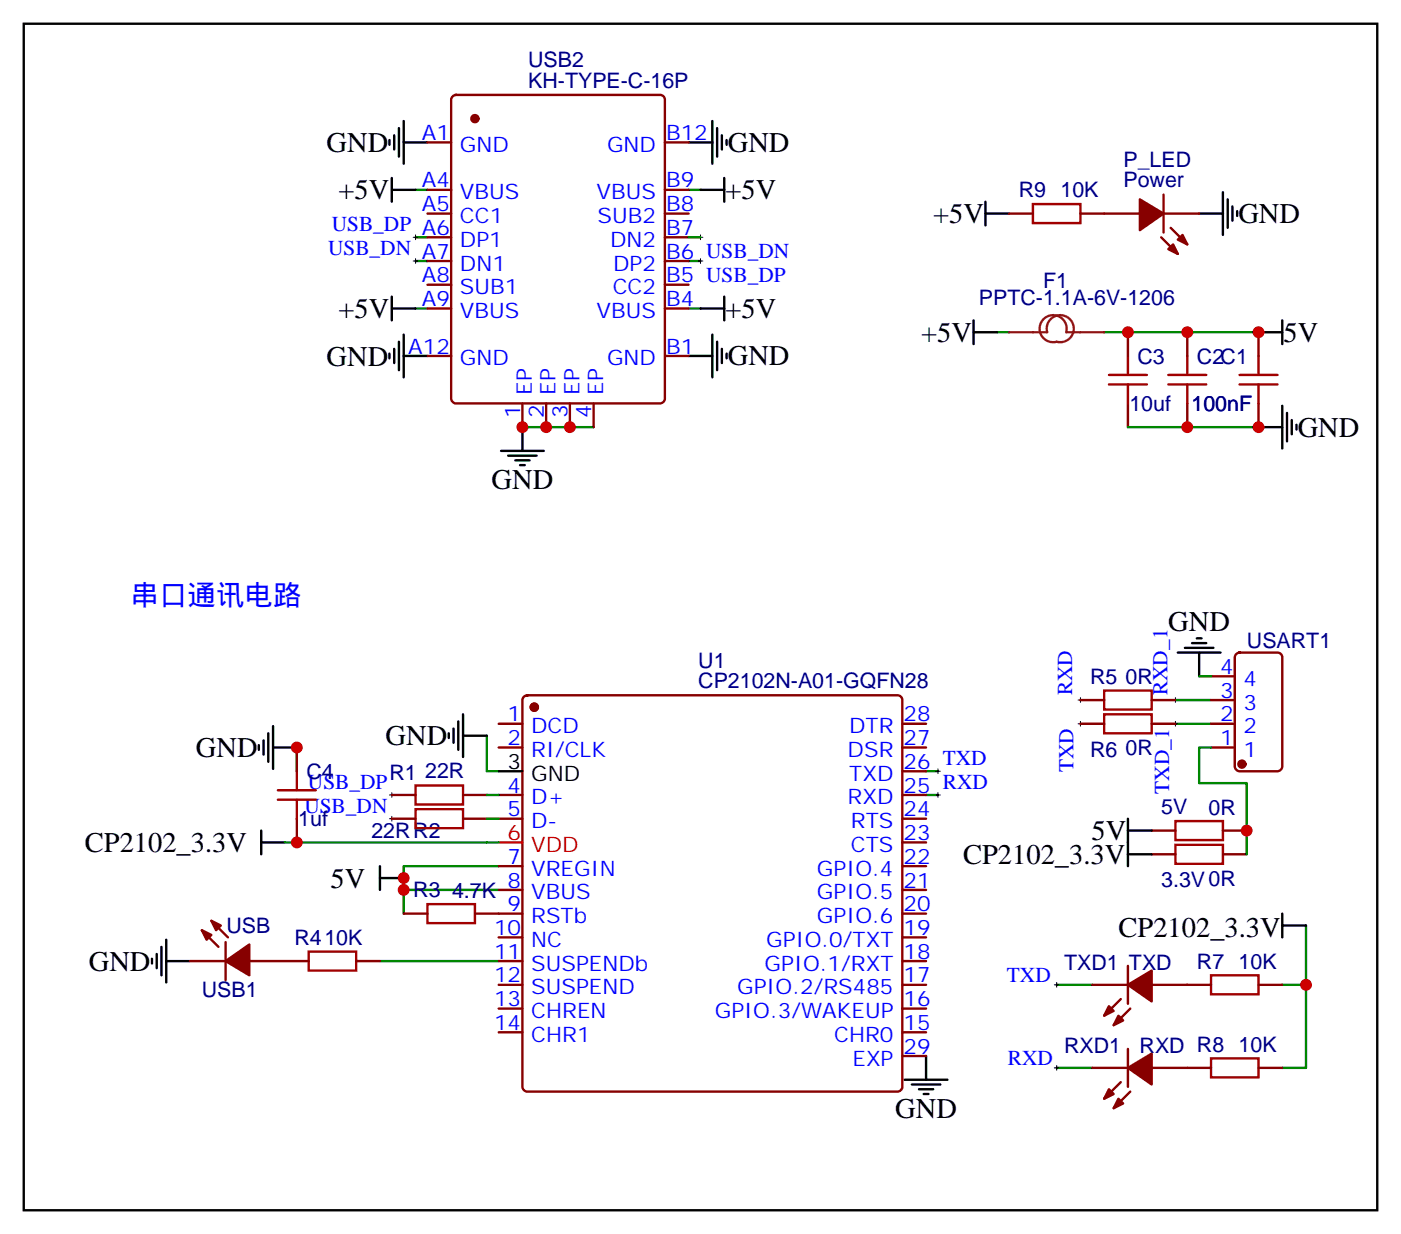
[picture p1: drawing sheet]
<svg xmlns="http://www.w3.org/2000/svg" width="208mm" height="183mm" viewBox="0 0 208 183" stroke-linecap="round" stroke-linejoin="round" font-family="sans-serif">
<g fill="none" stroke="#000" stroke-width=".35">
<path d="M3.5 3.5h201.1v176.4h-201.1zM59.3 19.1v4.2M60 18v6.3M105.8 18v6.3M106.5 19.1v4.2M57.9 20.8v.7M58.2 28.2h3.5M58.2 26.5v3.5M58.6 20.1v2.1M60 21.2h3.5M102.3 21.2h3.5M104.1 28.2h3.5"/>
<path d="M107.2 20.1v2.1M107.6 26.5v3.5M107.9 20.8v.7M146.4 31.8h3.5M146.4 30v3.5M178.2 31.8h3.5M181.7 28.6v6.3M182.4 29.6v4.3M183.1 30.7v2.1M183.8 31.4v.7M57.9 52.6v.7M58.2 45.9h3.5"/>
<path d="M58.2 44.1v3.5M58.6 51.9v2.1M59.3 50.8v4.2M60 52.9h3.5M60 49.7v6.4M102.3 52.9h3.5M104.1 45.9h3.5M105.8 49.7v6.4M106.5 50.8v4.2M107.2 51.9v2.1M107.6 44.1v3.5M107.9 52.6v.7"/>
<path d="M144.6 49.4h3.6M144.6 47.6v3.6M187 49.4h3.5M190.5 47.6v3.6M74.4 67h6.4M75.5 67.7h4.2M76.6 68.4h2.1M77.3 69.1h.7M77.6 63.5v3.5M187 63.5h3.5M190.5 60.3v6.4M191.2 61.4v4.2"/>
<path d="M191.9 62.4v2.2M192.6 63.1v.8M175 97h6.3M176 96.3h4.3M177.1 95.6h2.1M177.8 94.9h.7M178.2 97v3.5M38.5 110.8v.7M39.2 110.1v2.1M39.9 109v4.2M40.6 111.1h3.5M40.6 107.9v6.4"/>
<path d="M66.7 109v.7M67.4 108.3v2.1M68.1 107.2v4.3M68.8 109.4h3.5M68.8 106.2v6.3M74.1 114.7h3.5M24.7 139.7v6.3M38.8 125.2h3.5M38.8 123.5v3.5M56.4 130.5h3.6M56.4 128.8v3.5M167.6 123.5h3.5"/>
<path d="M167.6 121.7v7.1M167.6 127h3.5M190.5 137.6h3.5M190.5 135.8v3.5M22.6 142.5v.7M23.3 141.8v2.1M24 140.8v4.2M24.7 142.9h3.5M137.6 157v3.5M134.4 160.5h6.4M135.5 161.2h4.2M136.5 161.9h2.1"/>
<path d="M137.2 162.6h.7"/>
</g>
<g fill="none" stroke="#000" stroke-width=".15">
<path d="M61.4 38.8h.7M61.4 35.3h.7M61.7 34.9v.7M61.7 38.5v.7M103.7 38.8h.7M103.7 35.3h.7M104.1 34.9v.7M104.1 38.5v.7M57.9 118.2h.7M58.2 117.8v.7M139 118.2h.7M139 114.7h.7"/>
<path d="M139.3 114.3v.7M139.3 117.8v.7M160.2 107.6h.7M160.2 104.1h.7M160.5 103.7v.7M160.5 107.2v.7M174.3 107.6h.7M174.3 104.1h.7M174.6 103.7v.7M174.6 107.2v.7M57.9 121.7h.7M58.2 121.4v.7"/>
<path d="M156.6 158.8h.7M156.6 146.4h.7M157 146v.8M157 158.4v.7"/>
</g>
<g fill="none" stroke="#008700" stroke-width=".35">
<path d="M61.7 38.8h1.8M61.7 35.3h1.8M61.7 28.2h1.8M102.3 38.8h1.8M102.3 35.3h1.8M102.3 28.2h1.8M61.7 45.9h1.8M102.3 45.9h1.8M148.2 49.4h1.7M164 49.4h23M77.6 63.5h10.6M167.6 63.5h19.4"/>
<path d="M44.1 111.1v3.6M72.3 109.4v5.3h1.8M72.3 118.2h1.8M137.6 114.7h1.7M137.6 118.2h1.7M174.6 107.6h5.3M174.6 104.1h5.3M178.2 100.5h1.7M179.9 111.1h-1.7v5.3h7v10.6M42.3 125.2h31.8M60 132.3v3.5M72.3 121.7h1.8"/>
<path d="M74.1 128.8h-14.1v3.5h14.1M194 137.6v21.2h-3.5M56.4 142.9h17.7M157 146.4h5.3M157 158.8h5.3M190.5 146.4h3.5"/>
</g>
<g fill="#870000" stroke="#870000" stroke-width=".35">
<path d="M33.5 142.9l3.5-2.5v4.6z"/>
<path d="M31.4 136.9l1.4 .7-.7 .7z"/>
<path d="M30 138.3l1.4 .7-.7 .7z"/>
<path d="M167.6 158.8l3.5-2.2v4.6z"/>
<path d="M166.2 163.3l.7 .7-1.4 .7z"/>
<path d="M164.7 161.9l.8 .7-1.5 .7z"/>
<path d="M167.6 146.4l3.5-2.1v4.6z"/>
<path d="M166.2 151l.7 .7-1.4 .7z"/>
<path d="M164.7 149.6l.8 .7-1.5 .7z"/>
<path d="M169.3 29.6l3.6 2.2-3.6 2.4z"/>
<path d="M173.6 37l.7-.7 .7 1.4z"/>
<path d="M175 35.6l.7-.7 .7 1.4z"/>
<circle cx="184.5" cy="113.6" r=".53"/>
<circle cx="79.4" cy="105.1" r=".53"/>
<circle cx="70.6" cy="17.6" r=".53"/>
</g>
<g fill="none" stroke="#870000" stroke-width=".35">
<path d="M67.3 14.3l.4-.2h30.4a.71 .71 0 0 1 .7 .7v44.5a.76 .76 0 0 1-.7 .7h-30.4a.76 .76 0 0 1-.7-.7v-44.5zM63.5 38.8h3.5M63.5 35.3h3.5M63.5 31.8h3.5M63.5 28.2h3.5M63.5 21.2h3.5M98.8 38.8h3.5M98.8 35.3h3.5M98.8 31.8h3.5M98.8 28.2h3.5M98.8 21.2h3.5M149.9 31.8h3.6"/>
<path d="M160.5 31.8h8.8M172.5 35.3l2.5 2.4M172.9 31.8h5.3M172.9 28.9v5.7M173.9 33.9l2.5 2.4M63.5 52.9h3.5M63.5 45.9h3.5M63.5 42.3h3.5M77.6 60v3.5M81.1 60v3.5M84.7 60v3.5M88.2 60v3.5"/>
<path d="M98.8 52.9h3.5M98.8 45.9h3.5M98.8 42.3h3.5M167.6 49.4v3.5M167.6 60v3.5M176.4 49.4v3.5M176.4 60v3.5M187 49.4v3.5M187 60v3.5M183.7 97.2l.4-.2h5.7a.71 .71 0 0 1 .7 .7v16.2a.76 .76 0 0 1-.7 .8h-5.7a.76 .76 0 0 1-.7-.8v-16.2zM44.1 111.1v3.6M58.2 118.2h3.5"/>
<path d="M68.8 118.2h3.5M74.1 111.1h3.5M74.1 107.6h3.5M74.1 118.2h3.5M77.8 103.6l.5-.2h55a.71 .71 0 0 1 .8 .7v57.5a.76 .76 0 0 1-.8 .7h-55a.76 .76 0 0 1-.7-.7v-57.5zM134.1 111.1h3.5M134.1 107.6h3.5M134.1 118.2h3.5M134.1 114.7h3.5M160.5 107.6h3.5M160.5 104.1h3.5M171.1 107.6h3.5"/>
<path d="M171.1 104.1h3.5M179.9 111.1h3.5M179.9 107.6h3.5M179.9 104.1h3.5M179.9 100.5h3.5M30 138.3l2.5 2.5M31.4 136.9l2.5 2.4M44.1 121.7v3.5M58.2 121.7h3.5M60 135.8h3.5M68.8 121.7h3.5M70.6 135.8h7"/>
<path d="M74.1 121.7h3.5M74.1 128.8h3.5M74.1 132.3h3.5M74.1 139.3h3.5M134.1 121.7h3.5M134.1 128.8h3.5M134.1 132.3h3.5M134.1 135.8h3.5M134.1 139.3h3.5M134.1 125.2h3.5M171.1 123.5h3.5M171.1 127h3.5"/>
<path d="M181.7 123.5h3.5M181.7 127h3.5M28.2 142.9h5.3M33.5 140.1v5.6M37 142.9h8.9M52.9 142.9h3.5M74.1 142.9h3.5M74.1 146.4h3.5M74.1 149.9h3.5M74.1 153.5h3.5M134.1 142.9h3.5M134.1 146.4h3.5"/>
<path d="M134.1 149.9h3.5M134.1 153.5h3.5M134.1 157h3.5M162.3 158.8h5.3M162.3 146.4h5.3M166.5 148.5l-2.5 2.5M167.6 143.6v5.6M167.6 155.9v5.7M167.9 149.9l-2.4 2.5M171.1 158.8h8.8M171.1 146.4h8.8M187 158.8h3.5"/>
<path d="M187 146.4h3.5M166.5 160.9l-2.5 2.4M167.9 162.3l-2.4 2.4"/>
</g>
<path d="M74.1 125.2h3.5" fill="none" stroke="#f00" stroke-width=".35"/>
<g fill="none" stroke="#a10000" stroke-width=".35">
<path d="M153.5 30.3h7v2.9h-7zM164.7 57.1h5.7M164.7 55.7h5.7M167.6 52.9v2.8M167.6 57.1v2.9M173.6 57.1h5.6M173.6 55.7h5.6M176.4 52.9v2.8M176.4 57.1v2.9M184.1 57.1h5.7M184.1 55.7h5.7M187 52.9v2.8"/>
<path d="M187 57.1v2.9M41.3 118.9h5.6M41.3 117.5h5.6M44.1 114.7v2.8M44.1 118.9v2.8M61.7 116.8h7.1v2.8h-7.1zM164 102.7h7.1v2.8h-7.1zM164 106.2h7.1v2.8h-7.1zM61.7 120.3h7.1v2.8h-7.1zM63.5 134.4h7.1v2.8h-7.1zM174.6 122.1h7.1v2.8h-7.1zM174.6 125.6h7.1v2.8h-7.1z"/>
<path d="M45.9 141.5h7v2.8h-7zM179.9 145h7.1v2.8h-7.1zM179.9 157.3h7.1v2.9h-7.1z"/>
</g>
<path d="M149.9 49.4h5.7a2.01 2.01 0 0 1 1.7-2.5 2.01 2.01 0 0 1 2.2 2.1 2.01 2.01 0 0 1-2.5 1.8 2.01 2.01 0 0 1-2.5-1.8 2.01 2.01 0 0 1 2.1-2.1 2.01 2.01 0 0 1 1.8 2.5h5.6" fill="none" stroke="#8c2424" stroke-width=".35"/>
<g fill="#c00">
<circle cx="194" cy="146.4" r=".88"/>
<circle cx="60" cy="132.3" r=".88"/>
<circle cx="60" cy="130.5" r=".88"/>
<circle cx="84.7" cy="63.5" r=".88"/>
<circle cx="81.1" cy="63.5" r=".88"/>
<circle cx="77.6" cy="63.5" r=".88"/>
<circle cx="167.6" cy="49.4" r=".88"/>
<circle cx="176.4" cy="49.4" r=".88"/>
<circle cx="187" cy="49.4" r=".88"/>
<circle cx="187" cy="63.5" r=".88"/>
<circle cx="176.4" cy="63.5" r=".88"/>
<circle cx="185.2" cy="123.5" r=".88"/>
<circle cx="44.1" cy="125.2" r=".88"/>
<circle cx="44.1" cy="111.1" r=".88"/>
</g>
<g font-size="4.2">
<text x="48.5" y="22.6">GND</text>
<text x="108.1" y="22.6">GND</text>
<text x="50.3" y="29.6">+5V</text>
<text x="107.8" y="29.6">+5V</text>
<text x="138.6" y="33.2">+5V</text>
<text x="184" y="33.2">GND</text>
<text x="50.3" y="47.3">+5V</text>
<text x="107.8" y="47.3">+5V</text>
<text x="136.9" y="50.8">+5V</text>
<text x="190.7" y="50.8">5V</text>
<text x="48.5" y="54.3">GND</text>
<text x="108.1" y="54.3">GND</text>
<text x="192.8" y="64.9">GND</text>
<text x="73" y="72.7">GND</text>
<text x="173.6" y="93.8">GND</text>
<text x="29.1" y="112.5">GND</text>
<text x="57.3" y="110.8">GND</text>
<text x="162.1" y="124.9">5V</text>
<text x="12.6" y="126.6">CP2102_3.3V</text>
<text x="49.1" y="131.9">5V</text>
<text x="143.1" y="128.4">CP2102_3.3V</text>
<text x="166.2" y="139.3">CP2102_3.3V</text>
<text x="13.2" y="144.3">GND</text>
<text x="133" y="166.2">GND</text>
</g>
<text font-size="4.2" fill="#00f" x="19.4" y="90">串口通讯电路</text>
<g font-size="3.2" fill="#000080">
<text x="78.5" y="10">USB2</text>
<text x="78.5" y="13.1">KH-TYPE-C-16P</text>
<text x="151.4" y="29.4">R9</text>
<text x="157.6" y="29.4">10K</text>
<text x="166.9" y="27.9">Power</text>
<text x="166.9" y="24.8">P_LED</text>
<text x="145.4" y="45.4">PPTC-1.1A-6V-1206</text>
<text x="155" y="42.8">F1</text>
<text x="169" y="54">C3</text>
<text x="177.8" y="54">C2C1</text>
<text x="167.8" y="61.1">10uf</text>
<text x="177" y="61.1">100nF</text>
<text x="103.7" y="99.3">U1</text>
<text x="161.9" y="101.7">R5</text>
<text x="167.2" y="101.7">0R</text>
<text x="185.3" y="96.4">USART1</text>
<text x="103.7" y="102.3">CP2102N-A01-GQFN28</text>
<text x="161.9" y="112.5">R6</text>
<text x="167.2" y="112.3">0R</text>
<text x="45.5" y="115.8">C4</text>
<text x="57.9" y="115.9">R1</text>
<text x="63.2" y="115.7">22R</text>
<text x="44.3" y="122.8">1uf</text>
<text x="55.2" y="124.6">22RR2</text>
<text x="172.5" y="121.1">5V</text>
<text x="179.6" y="121.1">0R</text>
<text x="172.5" y="131.9">3.3V0R</text>
<text x="61.4" y="133.4">R3</text>
<text x="67.2" y="133.4">4.7K</text>
<text x="33.7" y="138.7">USB</text>
<text x="43.8" y="140.5">R410K</text>
<text x="30" y="148.2">USB1</text>
<text x="158.1" y="144.1">TXD1</text>
<text x="167.7" y="144.1">TXD</text>
<text x="177.8" y="144">R7</text>
<text x="184" y="144">10K</text>
<text x="158.1" y="156.5">RXD1</text>
<text x="169.3" y="156.5">RXD R8</text>
<text x="184" y="156.4">10K</text>
</g>
<g font-size="3.2" fill="#00f">
<text x="62.7" y="20.8">A1</text>
<text x="68.3" y="22.6">GND</text>
<text x="90.2" y="22.6">GND</text>
<text x="99" y="20.8">B12</text>
<text x="62.7" y="27.9">A4</text>
<text x="68.3" y="29.6">VBUS</text>
<text x="88.6" y="29.6">VBUS</text>
<text x="99" y="27.9">B9</text>
<text x="49.3" y="34.4">USB_DP A6</text>
<text x="62.7" y="31.4">A5</text>
<text x="68.3" y="33.2">CC1</text>
<text x="88.8" y="33.2">SUB2</text>
<text x="99" y="31.4">B8</text>
<text x="99" y="34.9">B7</text>
<text x="48.7" y="37.9">USB_DN A7</text>
<text x="62.7" y="42">A8</text>
<text x="68.3" y="40.2">DN1</text>
<text x="68.3" y="36.7">DP1</text>
<text x="90.6" y="36.7">DN2</text>
<text x="91.1" y="40.2">DP2</text>
<text x="99" y="38.5">B6 USB_DN</text>
<text x="99" y="42">B5 USB_DP</text>
<text x="62.7" y="45.5">A9</text>
<text x="68.3" y="47.3">VBUS</text>
<text x="68.3" y="43.7">SUB1</text>
<text x="88.6" y="47.3">VBUS</text>
<text x="91" y="43.7">CC2</text>
<text x="99" y="45.5">B4</text>
<text x="60.6" y="52.6">A12</text>
<text x="99" y="52.6">B1</text>
<text x="68.3" y="54.3">GND</text>
<text x="79" y="58.7" transform="rotate(-90 79 58.7)">EP</text>
<text x="82.5" y="58.7" transform="rotate(-90 82.5 58.7)">EP</text>
<text x="86.1" y="58.7" transform="rotate(-90 86.1 58.7)">EP</text>
<text x="89.6" y="58.7" transform="rotate(-90 89.6 58.7)">EP</text>
<text x="90.2" y="54.3">GND</text>
<text x="77.3" y="62.2" transform="rotate(-90 77.3 62.2)">1</text>
<text x="80.8" y="62.2" transform="rotate(-90 80.8 62.2)">2</text>
<text x="84.3" y="62.2" transform="rotate(-90 84.3 62.2)">3</text>
<text x="87.8" y="62.2" transform="rotate(-90 87.8 62.2)">4</text>
<text x="181.3" y="100.2">4</text>
<text x="184.7" y="102">4</text>
<text x="75.4" y="107.2">1</text>
<text x="134.2" y="107.2">28</text>
<text x="159.3" y="103.3" transform="rotate(-90 159.3 103.3)">RXD</text>
<text x="173.5" y="103.3" transform="rotate(-90 173.5 103.3)">RXD_1</text>
<text x="181.3" y="107.2">2</text>
<text x="181.3" y="103.7">3</text>
<text x="184.7" y="105.5">3</text>
<text x="75.4" y="110.8">2</text>
<text x="78.9" y="109">DCD</text>
<text x="78.9" y="112.5">RI/CLK</text>
<text x="125.9" y="112.5">DSR</text>
<text x="126.1" y="109">DTR</text>
<text x="134.2" y="110.8">27</text>
<text x="181.3" y="110.8">1</text>
<text x="184.7" y="112.5">1</text>
<text x="184.7" y="109">2</text>
<text x="45.8" y="117.3">USB_DP</text>
<text x="75.4" y="117.8">4</text>
<text x="78.9" y="119.6">D+</text>
<text x="125.9" y="119.6">RXD</text>
<text x="126.2" y="116.1">TXD</text>
<text x="134.2" y="117.8">25 RXD</text>
<text x="134.2" y="114.3">26 TXD</text>
<text x="159.5" y="114.8" transform="rotate(-90 159.5 114.8)">TXD</text>
<text x="173.7" y="118" transform="rotate(-90 173.7 118)">TXD_1</text>
<text x="45.2" y="120.8">USB_DN</text>
<text x="75.4" y="121.4">5</text>
<text x="78.9" y="123.1">D-</text>
<text x="126.4" y="123.1">RTS</text>
<text x="134.2" y="124.9">23</text>
<text x="134.2" y="121.4">24</text>
<text x="75.4" y="128.4">7</text>
<text x="75.4" y="131.9">8</text>
<text x="78.9" y="130.2">VREGIN</text>
<text x="121.4" y="130.2">GPIO.4</text>
<text x="126.4" y="126.6">CTS</text>
<text x="134.2" y="131.9">21</text>
<text x="134.2" y="128.4">22</text>
<text x="75.4" y="135.5">9</text>
<text x="78.9" y="133.7">VBUS</text>
<text x="78.9" y="137.2">RSTb</text>
<text x="121.4" y="137.2">GPIO.6</text>
<text x="121.4" y="133.7">GPIO.5</text>
<text x="134.2" y="135.5">20</text>
<text x="73.4" y="139">10</text>
<text x="73.4" y="142.5">11</text>
<text x="78.9" y="140.8">NC</text>
<text x="113.8" y="140.8">GPIO.0/TXT</text>
<text x="134.2" y="142.5">18</text>
<text x="134.2" y="139">19</text>
<text x="73.4" y="146">12</text>
<text x="73.4" y="149.6">13</text>
<text x="78.9" y="144.3">SUSPENDb</text>
<text x="78.9" y="147.8">SUSPEND</text>
<text x="109.5" y="147.8">GPIO.2/RS485</text>
<text x="113.6" y="144.3">GPIO.1/RXT</text>
<text x="134.2" y="149.6">16</text>
<text x="134.2" y="146">17</text>
<text x="149.6" y="145.9">TXD</text>
<text x="73.4" y="153.1">14</text>
<text x="78.9" y="151.3">CHREN</text>
<text x="78.9" y="154.9">CHR1</text>
<text x="106.2" y="151.3">GPIO.3/WAKEUP</text>
<text x="123.9" y="154.9">CHR0</text>
<text x="134.2" y="153.1">15</text>
<text x="126.7" y="158.4">EXP</text>
<text x="134.2" y="156.6">29</text>
<text x="149.7" y="158.3">RXD</text>
</g>
<g font-size="3.2">
<text x="75.4" y="114.3">3</text>
<text x="78.9" y="116.1">GND</text>
</g>
<g font-size="3.2" fill="#f00">
<text x="75.4" y="124.9">6</text>
<text x="78.9" y="126.6">VDD</text>
</g>
</svg>
